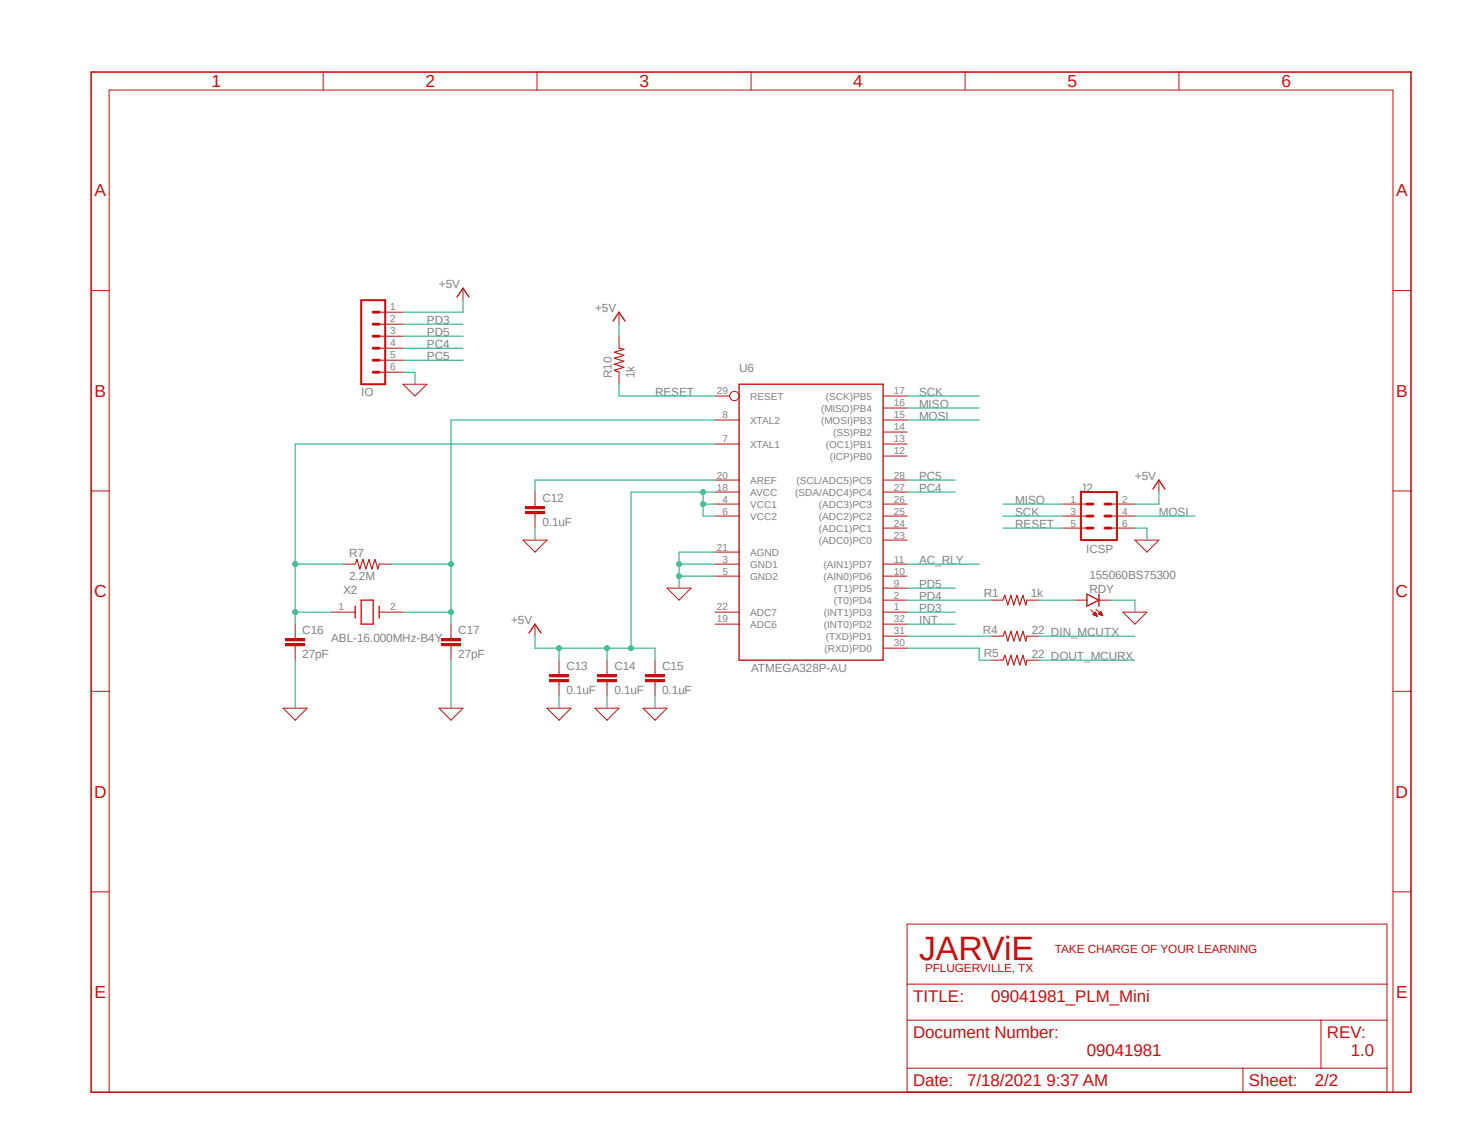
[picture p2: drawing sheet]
<svg xmlns="http://www.w3.org/2000/svg" width="279mm" height="216mm" viewBox="0 0 279 216" stroke-linecap="round" stroke-linejoin="round" font-family="sans-serif">
<path d="M16.9 13.4l252.2 195M269.1 13.4l-252.2 195" fill="none" stroke="#fff" stroke-width=".19"/>
<path d="M17.4 13.7h251.3v194.2h-251.3z" fill="none" stroke="#c90d0c" stroke-width=".3"/>
<g fill="none" stroke="#c90d0c" stroke-width=".19">
<path d="M61.6 13.7v3.4M102.3 13.7v3.4M143 13.7v3.4M183.8 13.7v3.4M224.5 13.7v3.4M17.4 55.3h3.4M72.2 59.4h4.6M88.2 54.9v2.2M117.9 59.4v2.3M265.3 55.3h3.4M72.2 61.7h4.6M72.2 64h4.6"/>
<path d="M72.2 66.3h4.6M72.2 68.6h4.6M72.2 70.9h4.6M76.8 73.2h4.5l-2.3 2.2zM117.9 64v2.3M117.9 70.9v2.3M136.2 75.4h2.8M136.2 80h4.6M168.2 75.4h4.6M168.2 80h4.6M168.2 77.7h4.6M17.4 93.5h3.4"/>
<path d="M100.1 97.4h3.6v.4h-3.6zM100.1 96.4h3.6v.5h-3.6zM101.9 93.7v2.7M101.9 97.8v2.7M136.2 84.5h4.6M136.2 93.7h4.6M136.2 96h4.6M136.2 98.3h4.6M136.2 91.4h4.6M168.2 84.5h4.6M168.2 93.7h4.6M168.2 96h4.6"/>
<path d="M168.2 98.3h4.6M168.2 91.4h4.6M168.2 82.3h4.6M168.2 86.8h4.6M202.4 96h4.6M202.4 98.3h4.6M211.6 96h4.6M211.6 98.3h4.6M220.7 91.4v2.3M265.3 93.5h3.4M56.2 118.8v2.8M63.1 116.5h4.5"/>
<path d="M65.4 107.4h2.2M72.2 116.5h4.6M72.2 107.4h2.3M85.9 118.8v2.8M99.6 102.8h4.6l-2.3 2.3zM101.9 118.8v2.3M127 112h4.6l-2.3 2.3zM136.2 116.5h4.6M136.2 107.4h4.6M136.2 105.1h4.6M136.2 109.7h4.6M136.2 118.8h4.6"/>
<path d="M168.2 102.8h4.6M168.2 112h4.6M168.2 116.5h4.6M168.2 107.4h4.6M168.2 100.5h4.6M168.2 109.7h4.6M168.2 114.3h4.6M168.2 118.8h4.6M188.8 114.3h2.2M195.6 114.3h2.3M202.4 100.5h4.6M204.7 114.3h2.3"/>
<path d="M207.7 116.1l1.3 1.2M208.2 117l.4-.5 .4 .8zM208.2 117h.6M208.2 117.1h.6M208.3 116.9h.5M208.4 116.8h.3M208.4 117.1h.5M208.5 116.7h.2M208.6 116.6h.1M208.6 117.2h.3M208.7 116l1.3 1.2M208.8 117.3h.1"/>
<path d="M209 117.3v.1M209.2 116.9h.6M209.2 116.9l.8 .3M209.2 116.9l.4-.5 .4 .8M209.3 116.8h.5M209.3 114.3h2.3M209.4 117h.5M209.4 116.7h.4M209.5 116.6h.2M209.5 116.5h.2M209.5 117.1h.4M209.6 116.5h.1"/>
<path d="M209.7 117.1h.2M209.9 117.2h.1M211.6 100.5h4.6M213.9 116.5h4.5l-2.2 2.3zM216.2 102.8h4.5l-2.3 2.3zM17.4 131.6h3.4M53.9 134.8h4.6l-2.3 2.3zM54.4 122.5h3.6v.4h-3.6zM54.4 121.6h3.6v.4h-3.6zM56.2 122.9v2.8M83.6 134.8h4.6l-2.3 2.3zM84.1 122.5h3.6v.4h-3.6z"/>
<path d="M84.1 121.6h3.6v.4h-3.6zM85.9 122.9v2.8M104.2 134.8h4.6l-2.3 2.3zM104.6 129.4h3.7v.4h-3.7zM104.6 128.4h3.7v.5h-3.7zM106.5 125.7v2.7M106.5 129.8v2.7M113.3 134.8h4.6l-2.3 2.3zM113.8 129.4h3.6v.4h-3.6zM113.8 128.4h3.6v.5h-3.6zM115.6 125.7v2.7M115.6 129.8v2.7"/>
<path d="M122.5 134.8h4.5l-2.2 2.3zM122.9 129.4h3.7v.4h-3.7zM122.9 128.4h3.7v.5h-3.7zM124.8 125.7v2.7M124.8 129.8v2.7M168.2 121.1h4.6M168.2 123.4h4.6M188.8 121.1h2.2M188.8 125.7h2.2M195.6 121.1h2.3M195.6 125.7h2.3M265.3 131.6h3.4"/>
<path d="M17.4 169.8h3.4M172.8 175.9h91.4v32h-91.4zM265.3 169.8h3.4M172.8 194.2h91.4M172.8 187.4h91.4M251.6 194.2v9.2M20.8 207.9v-190.8h244.5v190.8M172.8 203.4h91.4M236.7 203.4v4.5"/>
<circle cx="139.9" cy="75.4" r=".89"/>
</g>
<path d="M100.1 97.6h3.6M100.1 96.6h3.6M54.4 122.7h3.6M54.4 121.8h3.6M84.1 122.7h3.6M84.1 121.8h3.6M104.6 129.6h3.7M104.6 128.7h3.7M113.8 129.6h3.6M113.8 128.7h3.6M122.9 129.6h3.7M122.9 128.7h3.7" fill="none" stroke="#c90d0c" stroke-width=".42"/>
<path d="M117.9 66.3l.9 .2-1.8 .6 1.8 .5-1.8 .6 1.8 .6-1.8 .5 1.8 .6-1.8 .6 .9 .4M67.6 107.4l.4-.9 .5 1.8 .6-1.8 .6 1.8 .6-1.8 .5 1.8 .6-1.8 .6 1.8 .2-.9M191 114.3l.4-1 .5 1.9 .6-1.9 .6 1.9 .6-1.9 .5 1.9 .6-1.9 .6 1.9 .2-.9M191 121.1l.4-.9 .5 1.8 .6-1.8 .6 1.8 .6-1.8 .5 1.8 .6-1.8 .6 1.8 .2-.9M191 125.7l.4-.9 .5 1.8 .6-1.8 .6 1.8 .6-1.8 .5 1.8 .6-1.8 .6 1.8 .2-.9" fill="none" stroke="#c90d0c" stroke-width=".21"/>
<path d="M87 56.6l1.2-1.7 1.1 1.7M116.8 61.1l1.1-1.7 1.1 1.7M140.8 73.2h27.4v52.5h-27.4zM219.6 93.1l1.1-1.7 1.2 1.7M67.6 115.4v2.3M68.8 114.3h2.3v4.5h-2.3zM72.2 115.4v2.3M207 113.1l2.3 1.2-2.3 1.1zM209.3 113.1v2.3M100.8 120.5l1.1-1.7 1.1 1.7" fill="none" stroke="#c90d0c" stroke-width=".25"/>
<path d="M68.8 57.1h4.6v16.1h-4.6zM205.9 93.7h6.8v9.1h-6.8z" fill="none" stroke="#c90d0c" stroke-width=".38"/>
<path d="M71.1 59.4h1.1M71.1 64h1.1M71.1 61.7h1.1M71.1 68.6h1.1M71.1 66.3h1.1M71.1 70.9h1.1M207 98.3h1.2M207 96h1.2M210.4 98.3h1.2M210.4 96h1.2M207 100.5h1.2M210.4 100.5h1.2" fill="none" stroke="#c90d0c" stroke-width=".55"/>
<path d="M101.9 100.5v2.3M129.3 107.4h6.9M136.2 105.1h-6.9v6.9M56.2 125.7v9.1M85.9 125.7v9.1M106.5 132.5v2.3M115.6 132.5v2.3M124.8 132.5v2.3" fill="none" stroke="#0dab76" stroke-width=".19"/>
<circle cx="129.3" cy="107.4" r=".46" fill="#0dab76"/>
<g fill="none" stroke="#0dab76" stroke-width=".19">
<path d="M129.3 109.7h6.9"/>
<circle cx="129.3" cy="107.4" r=".46"/>
</g>
<circle cx="129.3" cy="109.7" r=".46" fill="#0dab76"/>
<g fill="none" stroke="#0dab76" stroke-width=".19">
<path d="M76.8 70.9h2.2v2.3M136.2 91.4h-34.3v2.3M211.6 114.3h4.6v2.2M216.2 100.5h2.2v2.3M101.9 121.1v2.3h13.7v2.3M106.5 123.4v2.3M172.8 121.1h16M172.8 123.4h13.7v2.3h2.3M197.9 121.1h18.3"/>
<circle cx="129.3" cy="109.7" r=".46"/>
</g>
<circle cx="106.5" cy="123.4" r=".46" fill="#0dab76"/>
<g fill="none" stroke="#0dab76" stroke-width=".19">
<path d="M120.2 123.4h4.6v2.3"/>
<circle cx="106.5" cy="123.4" r=".46"/>
</g>
<circle cx="115.6" cy="123.4" r=".46" fill="#0dab76"/>
<g fill="none" stroke="#0dab76" stroke-width=".19">
<path d="M133.9 96h2.3M136.2 93.7h-2.3v4.6h2.3M115.6 123.4h4.6"/>
<circle cx="115.6" cy="123.4" r=".46"/>
</g>
<circle cx="133.9" cy="96" r=".46" fill="#0dab76"/>
<g fill="none" stroke="#0dab76" stroke-width=".19">
<path d="M120.2 93.7h13.7"/>
<circle cx="133.9" cy="96" r=".46"/>
</g>
<circle cx="133.9" cy="93.7" r=".46" fill="#0dab76"/>
<g fill="none" stroke="#0dab76" stroke-width=".19">
<path d="M120.2 93.7v29.7"/>
<circle cx="133.9" cy="93.7" r=".46"/>
</g>
<circle cx="120.2" cy="123.4" r=".46" fill="#0dab76"/>
<g fill="none" stroke="#0dab76" stroke-width=".19">
<path d="M88.2 57.1v2.3h-11.4M117.9 61.7v2.3M220.7 93.7v2.3h-4.5M63.1 116.5h-6.9v2.3"/>
<circle cx="120.2" cy="123.4" r=".46"/>
</g>
<circle cx="56.2" cy="116.5" r=".46" fill="#0dab76"/>
<g fill="none" stroke="#0dab76" stroke-width=".19">
<path d="M136.2 84.5h-80v32M56.2 107.4h9.2"/>
<circle cx="56.2" cy="116.5" r=".46"/>
</g>
<circle cx="56.2" cy="107.4" r=".46" fill="#0dab76"/>
<g fill="none" stroke="#0dab76" stroke-width=".19">
<path d="M76.8 116.5h9.1v2.3"/>
<circle cx="56.2" cy="107.4" r=".46"/>
</g>
<circle cx="85.9" cy="116.5" r=".46" fill="#0dab76"/>
<g fill="none" stroke="#0dab76" stroke-width=".19">
<path d="M85.9 80v36.5M74.5 107.4h11.4"/>
<circle cx="85.9" cy="116.5" r=".46"/>
</g>
<circle cx="85.9" cy="107.4" r=".46" fill="#0dab76"/>
<g fill="none" stroke="#0dab76" stroke-width=".19">
<path d="M76.8 61.7h11.4M76.8 64h11.4M76.8 66.3h11.4M76.8 68.6h11.4M85.9 80h50.3M117.9 73.2v2.2h18.3M172.8 80h13.7M172.8 75.4h13.7M172.8 77.7h13.7M172.8 93.7h9.1M172.8 91.4h9.1M191 98.3h11.4"/>
<path d="M191 96h11.4M216.2 98.3h11.4M172.8 114.3h16M172.8 116.5h9.1M172.8 112h9.1M172.8 107.4h13.7M172.8 118.8h9.1M191 100.5h11.4M197.9 114.3h6.8M197.9 125.7h18.3"/>
<circle cx="85.9" cy="107.4" r=".46"/>
</g>
<text font-size="6.4" fill="#c90d0c" x="175" y="182.8">JARViE</text>
<g font-size="3.3" fill="#c90d0c">
<text x="40.3" y="16.6">1</text>
<text x="81" y="16.6">2</text>
<text x="121.8" y="16.6">3</text>
<text x="162.5" y="16.6">4</text>
<text x="203.3" y="16.6">5</text>
<text x="244.1" y="16.6">6</text>
<text x="18" y="37.4">A</text>
<text x="265.9" y="37.4">A</text>
<text x="18" y="75.5">B</text>
<text x="265.9" y="75.5">B</text>
<text x="17.9" y="113.7">C</text>
<text x="265.8" y="113.7">C</text>
<text x="17.9" y="151.8">D</text>
<text x="265.8" y="151.8">D</text>
<text x="18" y="190">E</text>
<text x="265.9" y="190">E</text>
</g>
<g font-size="3.2" fill="#c90d0c">
<text x="173.9" y="190.8">TITLE:</text>
<text x="188.8" y="190.8">09041981_PLM_Mini</text>
<text x="173.9" y="197.7">Document Number:</text>
<text x="252.7" y="197.7">REV:</text>
<text x="207" y="201.1">09041981</text>
<text x="257.3" y="201.1">1.0</text>
<text x="173.9" y="206.8">Date:</text>
<text x="184.2" y="206.8">7/18/2021 9:37 AM</text>
<text x="237.9" y="206.8">Sheet:</text>
<text x="250.4" y="206.8">2/2</text>
</g>
<g font-size="2.2" fill="#808080">
<text x="83.6" y="54.9">+5V</text>
<text x="113.3" y="59.4">+5V</text>
<text x="81.3" y="61.7">PD3</text>
<text x="81.3" y="64">PD5</text>
<text x="81.3" y="66.3">PC4</text>
<text x="81.3" y="68.6">PC5</text>
<text x="140.8" y="70.9">U6</text>
<text x="68.8" y="75.4">IO</text>
<text x="116.5" y="72" transform="rotate(-90 116.5 72)">R10</text>
<text x="120.9" y="72" transform="rotate(-90 120.9 72)">1k</text>
<text x="124.8" y="75.4">RESET</text>
<text x="175" y="75.4">SCK</text>
<text x="175" y="77.7">MISO</text>
<text x="175" y="80">MOSI</text>
<text x="103.3" y="95.6">C12</text>
<text x="175" y="93.7">PC4</text>
<text x="175" y="91.4">PC5</text>
<text x="193.3" y="96">MISO</text>
<text x="205.8" y="93.7">J2</text>
<text x="216.2" y="91.4">+5V</text>
<text x="103.3" y="100.2">0.1uF</text>
<text x="193.3" y="100.5">RESET</text>
<text x="193.3" y="98.3">SCK</text>
<text x="220.7" y="98.3">MOSI</text>
<text x="66.5" y="106">R7</text>
<text x="175" y="107.4">AC_RLY</text>
<text x="206.8" y="105.4">ICSP</text>
<text x="65.4" y="113.1">X2</text>
<text x="66.5" y="110.4">2.2M</text>
<text x="175" y="112">PD5</text>
<text x="187.4" y="113.6">R1</text>
<text x="196.3" y="113.6">1k</text>
<text x="207.5" y="110.3">155060BS75300</text>
<text x="207.5" y="112.9">RDY</text>
<text x="97.3" y="118.8">+5V</text>
<text x="175" y="116.5">PD3</text>
<text x="175" y="114.3">PD4</text>
<text x="175" y="118.8">INT</text>
<text x="57.6" y="125.3">27pF</text>
<text x="57.6" y="120.8">C16</text>
<text x="63.1" y="122.3">ABL-16.000MHz-B4Y</text>
<text x="87.3" y="120.8">C17</text>
<text x="87.3" y="125.3">27pF</text>
<text x="187.2" y="120.6">R4</text>
<text x="187.4" y="125">R5</text>
<text x="196.5" y="120.6">22 DIN_MCUTX</text>
<text x="196.5" y="125.2">22 DOUT_MCURX</text>
<text x="107.9" y="127.6">C13</text>
<text x="117" y="127.6">C14</text>
<text x="126.1" y="127.6">C15</text>
<text x="143" y="128">ATMEGA328P-AU</text>
<text x="107.9" y="132.2">0.1uF</text>
<text x="117" y="132.2">0.1uF</text>
<text x="126.1" y="132.2">0.1uF</text>
</g>
<g font-size="2.2" fill="#c90d0c">
<text x="176.2" y="185.1">PFLUGERVILLE, TX</text>
<text x="200.9" y="181.4">TAKE CHARGE OF YOUR LEARNING</text>
</g>
<g font-size="1.9" fill="#808080">
<text x="74.3" y="59.1">1</text>
<text x="74.3" y="61.4">2</text>
<text x="74.3" y="63.7">3</text>
<text x="74.3" y="66">4</text>
<text x="74.3" y="68.2">5</text>
<text x="74.3" y="70.5">6</text>
<text x="136.5" y="75.1">29</text>
<text x="142.9" y="76.1">RESET</text>
<text x="157.3" y="76.1">(SCK)PB5</text>
<text x="170.3" y="75.1">17</text>
<text x="170.3" y="77.4">16</text>
<text x="137.6" y="79.7">8</text>
<text x="142.9" y="80.7">XTAL2</text>
<text x="156.4" y="78.4">(MISO)PB4</text>
<text x="156.4" y="80.6">(MOSI)PB3</text>
<text x="158.7" y="82.9">(SS)PB2</text>
<text x="170.3" y="79.7">15</text>
<text x="170.3" y="82">14</text>
<text x="137.6" y="84.2">7</text>
<text x="142.9" y="85.3">XTAL1</text>
<text x="157.3" y="85.2">(OC1)PB1</text>
<text x="158" y="87.5">(ICP)PB0</text>
<text x="170.3" y="84.2">13</text>
<text x="170.3" y="86.5">12</text>
<text x="136.5" y="93.4">18</text>
<text x="136.5" y="91.1">20</text>
<text x="137.6" y="95.7">4</text>
<text x="142.9" y="94.4">AVCC</text>
<text x="142.9" y="92.1">AREF</text>
<text x="151.5" y="94.4">(SDA/ADC4)PC4</text>
<text x="151.7" y="92.1">(SCL/ADC5)PC5</text>
<text x="170.3" y="91.1">28</text>
<text x="170.3" y="93.4">27</text>
<text x="170.3" y="95.7">26</text>
<text x="203.9" y="95.7">1</text>
<text x="213.7" y="95.7">2</text>
<text x="137.6" y="98">6</text>
<text x="142.9" y="96.6">VCC1</text>
<text x="142.9" y="98.9">VCC2</text>
<text x="156" y="96.6">(ADC3)PC3</text>
<text x="156" y="98.9">(ADC2)PC2</text>
<text x="156" y="101.2">(ADC1)PC1</text>
<text x="170.3" y="98">25</text>
<text x="170.3" y="100.2">24</text>
<text x="203.9" y="98">3</text>
<text x="203.9" y="100.2">5</text>
<text x="213.7" y="98">4</text>
<text x="213.7" y="100.2">6</text>
<text x="136.5" y="104.8">21</text>
<text x="137.6" y="107.1">3</text>
<text x="142.9" y="105.8">AGND</text>
<text x="156" y="103.5">(ADC0)PC0</text>
<text x="170.3" y="102.5">23</text>
<text x="170.3" y="107.1">11</text>
<text x="137.6" y="109.4">5</text>
<text x="142.9" y="108.1">GND1</text>
<text x="142.9" y="110.4">GND2</text>
<text x="156.8" y="108.1">(AIN1)PD7</text>
<text x="156.8" y="110.4">(AIN0)PD6</text>
<text x="158.8" y="112.6">(T1)PD5</text>
<text x="170.3" y="111.7">9</text>
<text x="170.3" y="114">2</text>
<text x="170.3" y="109.4">10</text>
<text x="64.5" y="116.2">1</text>
<text x="74.3" y="116.2">2</text>
<text x="136.5" y="116.2">22</text>
<text x="136.5" y="118.5">19</text>
<text x="142.9" y="117.2">ADC7</text>
<text x="142.9" y="119.5">ADC6</text>
<text x="156.9" y="117.2">(INT1)PD3</text>
<text x="156.9" y="119.5">(INT0)PD2</text>
<text x="158.8" y="114.9">(T0)PD4</text>
<text x="170.3" y="116.2">1</text>
<text x="170.3" y="118.5">32</text>
<text x="157.1" y="124.1">(RXD)PD0</text>
<text x="157.3" y="121.8">(TXD)PD1</text>
<text x="170.3" y="120.8">31</text>
<text x="170.3" y="123.1">30</text>
</g>
</svg>
